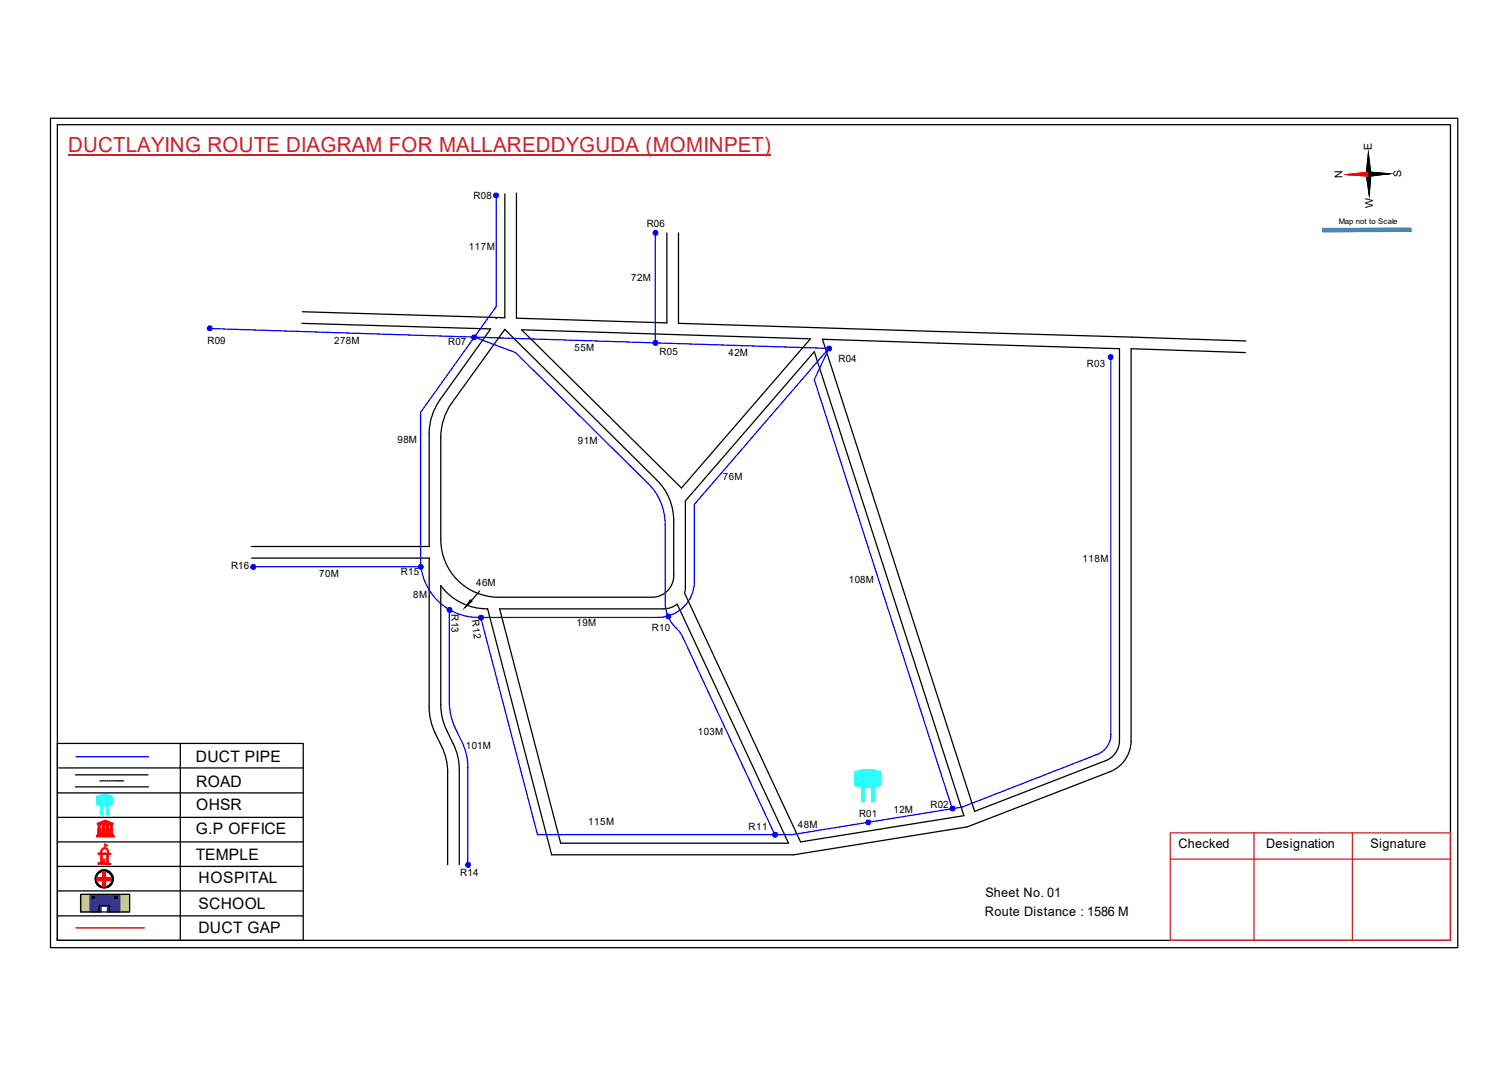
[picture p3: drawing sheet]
<svg xmlns="http://www.w3.org/2000/svg" width="297mm" height="210mm" viewBox="0 0 297 210" stroke-linecap="round" stroke-linejoin="round" font-family="sans-serif">
<path d="M11.3 151.2h48.4M11.3 156.1h48.4M14.9 152.6h14.3M14.9 154.9h14.3M35.5 146.4v38.8M11.3 175.4h48.4M11.3 161h48.4M11.3 165.8h48.4M11.3 170.6h48.4M11.3 180.3h48.4" fill="none" stroke="#000" stroke-width=".25"/>
<path d="M21 158.6h.3v1.8h-.3z" fill-rule="evenodd" fill="#0ffffc"/>
<path d="M21 158.6h.3v1.8h-.3z" fill="none" stroke="#0ffffc" stroke-width=".2"/>
<path d="M19.9 158.6h.2v1.8h-.2z" fill-rule="evenodd" fill="#0ffffc"/>
<path d="M19 156.9l1-.3a3.8 3.8 0 0 1 2.1 .2v1.6l-1.5 .3-1.6-.4zM19.9 158.6h.2v1.8h-.2z" fill="none" stroke="#0ffffc" stroke-width=".2"/>
<path d="M19 156.8a4 4 0 0 1 3.1 0v1.7a4.5 4.5 0 0 1-3-.1z" fill-rule="evenodd" fill="#0ffffc"/>
<path d="M19 156.8a4 4 0 0 1 3.1 0v1.7a4.5 4.5 0 0 1-3-.1z" fill="none" stroke="#0ffffc" stroke-width=".2"/>
<path d="M19 164.6h3.5v.2h-3.5zM19.2 164.3h3.1v.2h-3.1zM19.2 162.1l1.5-.6 1.6 .7zM19.3 162.4l.6-.1-.2 .1 .1 1.7h-.5l.1-1.7zM19.3 164.2h2.8v.1h-2.8zM19.5 162.1l1.2-.5 1.3 .5zM20.1 162.3h.5v1.8h-.5zM20.7 161.7l.2 .1-.2 .3zM20.9 162.3h.5v1.8h-.5zM21.6 162.3l.6 .1h-.1v1.7h-.4l.1-1.7z" fill="none" stroke="#f00" stroke-width=".2"/>
<path d="M21.6 162.3h.5v1.8h-.5z" fill-rule="evenodd" fill="#f00"/>
<path d="M21.6 162.3h.5v1.8h-.5z" fill="none" stroke="#f00" stroke-width=".2"/>
<path d="M20.9 162.3h.5v1.8h-.5z" fill-rule="evenodd" fill="#f00"/>
<path d="M20.9 162.3h.5v1.8h-.5z" fill="none" stroke="#f00" stroke-width=".2"/>
<path d="M20.1 162.3h.5v1.8h-.5z" fill-rule="evenodd" fill="#f00"/>
<path d="M20.1 162.3h.5v1.8h-.5z" fill="none" stroke="#f00" stroke-width=".2"/>
<path d="M19.3 162.3h.5v1.8h-.5z" fill-rule="evenodd" fill="#f00"/>
<path d="M19.3 162.3h.5v1.8h-.5z" fill="none" stroke="#f00" stroke-width=".2"/>
<path d="M20.6 161.7h.4v.4h-.4z" fill-rule="evenodd" fill="#f00"/>
<path d="M19 164.6h3.6v.2h-3.6zM19 164.7h3.6M19.2 164.3h3.1v.2h-3.1zM19.2 164.4h3.1M19.3 164.2h2.8v.1h-2.8zM19.3 164.3h2.8M20.6 161.7h.4v.4h-.4z" fill="none" stroke="#f00" stroke-width=".2"/>
<path d="M19.2 162.1l1-.4a.94 .94 0 0 1 1.1 0l1 .4v.2h-3.1zM19.9 162.1h.7l-.1-.3zM21 161.8l-.1 .3h.7z" fill-rule="evenodd" fill="#f00"/>
<path d="M19.2 162.1l1-.4a.94 .94 0 0 1 1.1 0l1 .4v.2h-3.1zM19.9 162.1l.6-.3 .1 .3zM20.1 168.1h1l-.1 1.9-.9-.1zM20.1 167.2a.73 .73 0 0 1 .9-.2 .73 .73 0 0 1 .4 .9v.2h.4v.1h-.5v1.7l.5 .1v.2l-2.5-.1v-.2h.6v-1.8h-.5v-.1h.5v-.4zM20.1 167.3a.55 .55 0 0 1 1 0l.2 .8-1.4-.1zM20.5 169.2l.1 .6zM20.6 166.5l.1 .5zM21 161.8l.6 .3h-.7z" fill="none" stroke="#f00" stroke-width=".2"/>
<path d="M20.6 166.2l.6 .3-.5 .3z" fill="none" stroke="#e66000" stroke-width=".2"/>
<path d="M20 167.2a.8 .8 0 0 1 1.4 .3v.5l.4 .1v.1l-.5 .1v1.5l.1 .2h.4v.2h-2.5v-.3l.6-.1v-1.6h-.6v-.2h.5zM20.1 167.4l-.2 .6h1.3l-.1-.6-.2-.3h-.5zM20.1 168.3v1.6h.9v-1.7zM20.4 169.2h.3l-.1 .7h-.2z" fill-rule="evenodd" fill="#f00"/>
<path d="M20 167.2a.8 .8 0 0 1 1.4 .3v.5l.4 .1v.1l-.5 .1v1.5l.1 .2h.4v.2h-2.5v-.3l.6-.1v-1.6h-.6v-.2h.5zM20.1 167.4l.3-.3h.5l.2 .3 .1 .6h-1.3zM20.1 168.3l.9-.1v1.7h-.9zM20.4 169.2h.3l-.1 .7h-.2z" fill="none" stroke="#f00" stroke-width=".2"/>
<path d="M20.6 166.5v.5z" fill="#f00"/>
<path d="M20.6 166.5v.5z" fill="none" stroke="#f00" stroke-width=".2"/>
<path d="M20.6 166.5v.5z" fill="#f00"/>
<path d="M20.6 166.5v.5z" fill="none" stroke="#f00" stroke-width=".2"/>
<path d="M20.6 166.5v.5z" fill="#f00"/>
<path d="M20.6 166.5v.5zM20.6 166.5v.5" fill="none" stroke="#f00" stroke-width=".2"/>
<path d="M20.7 166.8l-.1 .2z" fill="#f00"/>
<path d="M20.7 166.8l-.1 .2z" fill="none" stroke="#f00" stroke-width=".2"/>
<path d="M20.7 166.8v.2z" fill="#f00"/>
<path d="M20.7 166.8v.2z" fill="none" stroke="#f00" stroke-width=".2"/>
<path d="M20.6 167h.1z" fill="#f00"/>
<path d="M20.6 167h.1z" fill="none" stroke="#f00" stroke-width=".2"/>
<path d="M20.6 167h.1z" fill="#f00"/>
<path d="M20.6 167h.1z" fill="none" stroke="#f00" stroke-width=".2"/>
<path d="M20.6 166.2l.6 .3-.6 .3z" fill-rule="evenodd" fill="#e66000"/>
<path d="M20.6 166.2l.6 .3-.6 .3z" fill="none" stroke="#e66000" stroke-width=".2"/>
<path d="M11.3 146.4h48.4v38.8h-48.4zM19.7 153.8h.3M20.2 153.8h.2M20.6 153.8h.3M21 153.8h.3M21.5 153.8h.2M21.9 153.8h.2M22.3 153.8h.3M22.7 153.8h.4M23.2 153.8h.3M23.6 153.8h.3M24 153.8h.3" fill="none" stroke="#000" stroke-width=".25"/>
<path d="M14.9 149h14.3" fill="none" stroke="#00f" stroke-width=".25"/>
<g fill="none" stroke="#000" stroke-width=".2">
<path d="M19.3 172a1.38 1.38 0 0 1 2.4 .2 1.49 1.49 0 0 1-.8 2.4 1.59 1.59 0 0 1-1.7-.8 1.59 1.59 0 0 1 .1-1.8z"/>
<circle cx="20.5" cy="173" r="1.81"/>
<circle cx="20.5" cy="173.1" r="1.78"/>
<circle cx="20.5" cy="173.1" r="1.59"/>
</g>
<path d="M18.7 173a1.81 1.81 0 0 1 3.6 0 1.81 1.81 0 0 1-3.6 0zM19.3 172a1.54 1.54 0 0 0 .3 2.3 1.54 1.54 0 0 0 2.2-.4l.2-.1a1.7 1.7 0 0 0-1-2.3h-.8z" fill-rule="evenodd" fill="#000"/>
<path d="M19.1 172.8h1.2v-1.1h.5v1.1h1.1v.6h-1.1v1.1h-.5v-1.1h-1.2z" fill="none" stroke="#f00" stroke-width=".25"/>
<path d="M19.1 172.8h1.1v-1.1h.6v1.1h1.1v.6h-1.1v1.1h-.6v-1.1h-1.1z" fill-rule="evenodd" fill="#f00"/>
<path d="M19.1 172.8h1.1v-1.1h.6v1.1h1.1v.6h-1.1v1.1h-.6v-1.1h-1.1z" fill="none" stroke="#f00" stroke-width=".2"/>
<path d="M14.9 182.7h13.6" fill="none" stroke="#f00" stroke-width=".25"/>
<path d="M15.9 176.1h1.9v3.5h-1.9zM23.6 176.1h1.9v3.5h-1.9z" fill-rule="evenodd" fill="#c8c92d"/>
<path d="M15.9 176.1h1.9v3.5h-1.9zM23.6 176.1h1.9v3.5h-1.9z" fill="none" stroke="#c8c92d" stroke-width=".2"/>
<path d="M17.7 176.1h5.9v3.5h-2.5v-1.1h-1.2v1.1h-2.2zM18.2 176.5v.4h.3v-.4zM22.6 176.5v.4h.4v-.4z" fill-rule="evenodd" fill="#293189"/>
<path d="M17.7 176.1h5.9v3.5h-2.5v-1.1h-1.2v1.1h-2.2zM18.2 176.5h.3v.4h-.3zM22.6 176.5h.4v.4h-.4z" fill="none" stroke="#293189" stroke-width=".2"/>
<path d="M9.9 23.3h277.2v163.3h-277.2zM11.3 24.6h274.4v160.6h-274.4zM273.7 34.2l-8.2 .2M15.9 176.1h9.6v3.5h-9.6zM18.2 176.5h.4v.4h-.4zM19.5 179.6v-1.3h2v1.3M22.6 176.5h.5v.4h-.5zM11.3 184.8v.4" fill="none" stroke="#000" stroke-width=".25"/>
<path d="M13.4 30.4h138.4M230.5 164h55.2v21.2h-55.2zM230.5 169.2h55.2M247 164v21.2M266.4 164v21.2" fill="none" stroke="#cd2027" stroke-width=".25"/>
<path d="M269.1 34.3h.9l-.3 4.1zM269.5 30.2l.5 4.1h-.9z" fill="#000"/>
<path d="M269.1 34.3h.9l-.3 4.1zM269.5 30.2l.5 4.1h-.9z" fill="none" stroke="#000" stroke-width=".2"/>
<path d="M265.5 34.4l4.1-.5v.8z" fill="#f00"/>
<path d="M265.5 34.4l4.1-.5v.8z" fill="none" stroke="#f00" stroke-width=".2"/>
<path d="M269.6 33.9l4.1 .3-4.1 .5zM269.1 34.3h.9l-.3 4.1zM269.5 30.2l.5 4.1h-.9z" fill="#000"/>
<path d="M269.1 34.3h.9l-.3 4.1zM269.5 30.2l.5 4.1h-.9zM269.6 33.9l4.1 .3-4.1 .5z" fill="none" stroke="#000" stroke-width=".2"/>
<path d="M273.7 34.2l-8.2 .2" fill="none" stroke="#000" stroke-width=".25"/>
<path d="M265.5 34.4l4.1-.5v.8z" fill="#f00"/>
<path d="M265.5 34.4l4.1-.5v.8z" fill="none" stroke="#f00" stroke-width=".2"/>
<path d="M269.6 33.9l4.1 .3-4.1 .5z" fill="#000"/>
<path d="M269.6 33.9l4.1 .3-4.1 .5z" fill="none" stroke="#000" stroke-width=".2"/>
<path d="M269.6 34.3l-4.1 .1" fill="none" stroke="#f00" stroke-width=".25"/>
<path d="M273.7 34.2l-4.1 .1" fill="none" stroke="#000" stroke-width=".25"/>
<path d="M260.6 45h17.2v.6h-17.2z" fill-rule="evenodd" fill="#0093dd"/>
<path d="M260.6 45h17.2v.6h-17.2z" fill="none" stroke="#0093dd" stroke-width=".2"/>
<path d="M260.6 45h17.3v.6h-17.3z" fill="none" stroke="#0093dd" stroke-width=".25"/>
<g fill="none" stroke="#000" stroke-width=".25">
<path d="M99.4 38.2v24.4l-39.8-1.2M101.7 38v24.7l29.7 .9M59.5 63.7l37.1 1.1-9.9 13.9a11.6 11.6 0 0 0-2.2 6.6v22.3h-34.9M97.7 62.6h.1M99.4 64.9l29.9 29.6a11.3 11.3 0 0 1 3.4 8.1v10.8a4.2 4.2 0 0 1-4.2 4.2h-30.2a11.4 11.4 0 0 1-11.5-11.4v-20.1a11.8 11.8 0 0 1 2.1-6.7zM102.7 64.9l56.9 1.8-25.4 29.4zM133.6 63.7l111.8 3.4M160.4 69.3l29.5 91.3-32.2 5.2-22.9-49 .2-1.1v-17.1zM162 66.8l58.5 1.9v77.1a4.3 4.3 0 0 1-2.7 4l-25.8 10zM245.3 69.4l-22.5-.7v77.3a6.6 6.6 0 0 1-4 5.9l-28.3 10.9-34.2 5.5h-47.6l-12.6-48.4a11.3 11.3 0 0 1-9.3-4.6v23.5l.1 1.5 .3 1.4a25.7 25.7 0 0 0 2.4 5.4l.6 2.1 .2 1.5 .1 19.6M49.6 109.9h35M84.5 109.9v29.4l.1 1.5 .3 1.4a25.8 25.8 0 0 0 2.4 5.4l.7 2.2 .2 1.4v19.1"/>
<path d="M98.4 119.9h32.4l1.3-.3 1.3-.6 21.9 47h-44.9z"/>
</g>
<path d="M97.7 38.4v22l-14.9 20.8v29a11.4 11.4 0 0 0 11.5 11.4h35.3a7.1 7.1 0 0 0 7.2-7.1v-15.2l26.5-30.7M41.1 64.7l121.5 3.9M101.6 69.4l26 25.8a11.3 11.3 0 0 1 3.4 8.1v15.2a7.7 7.7 0 0 0 2.9 5.9l.7 1.2 18 38.7M160.4 74.8l27.2 84.5M218.8 70.3v74.3a4.2 4.2 0 0 1-2.8 4l-26.5 10.3-33.4 5.4h-50.2l-11.2-42.7M49.6 111.6h33.2M88.5 120.1v18.2l.1 1.5 .3 1.5a25.8 25.8 0 0 0 2.4 5.4l.6 2.1 .2 1.5 .1 20" fill="none" stroke="#00f" stroke-width=".25"/>
<circle cx="93.4" cy="66.4" r=".49" fill="#00f"/>
<circle cx="93.4" cy="66.4" r=".49" fill="none" stroke="#00f" stroke-width=".2"/>
<circle cx="82.9" cy="111.6" r=".49" fill="#00f"/>
<circle cx="82.9" cy="111.6" r=".49" fill="none" stroke="#00f" stroke-width=".2"/>
<circle cx="92.2" cy="170.3" r=".49" fill="#00f"/>
<circle cx="92.2" cy="170.3" r=".49" fill="none" stroke="#00f" stroke-width=".2"/>
<circle cx="94.8" cy="121.6" r=".49" fill="#00f"/>
<circle cx="94.8" cy="121.6" r=".49" fill="none" stroke="#00f" stroke-width=".2"/>
<circle cx="88.6" cy="120.1" r=".49" fill="#00f"/>
<circle cx="88.6" cy="120.1" r=".49" fill="none" stroke="#00f" stroke-width=".2"/>
<circle cx="131.7" cy="121.3" r=".49" fill="#00f"/>
<circle cx="131.7" cy="121.3" r=".49" fill="none" stroke="#00f" stroke-width=".2"/>
<circle cx="152.7" cy="164.3" r=".49" fill="#00f"/>
<circle cx="152.7" cy="164.3" r=".49" fill="none" stroke="#00f" stroke-width=".2"/>
<circle cx="187.6" cy="159.2" r=".49" fill="#00f"/>
<circle cx="187.6" cy="159.2" r=".49" fill="none" stroke="#00f" stroke-width=".2"/>
<circle cx="171" cy="161.9" r=".49" fill="#00f"/>
<circle cx="171" cy="161.9" r=".49" fill="none" stroke="#00f" stroke-width=".2"/>
<circle cx="218.8" cy="70.3" r=".49" fill="#00f"/>
<circle cx="218.8" cy="70.3" r=".49" fill="none" stroke="#00f" stroke-width=".2"/>
<circle cx="163.3" cy="68.6" r=".49" fill="#00f"/>
<circle cx="163.3" cy="68.6" r=".49" fill="none" stroke="#00f" stroke-width=".2"/>
<path d="M129.1 45.9v21.6" fill="none" stroke="#00f" stroke-width=".25"/>
<path d="M131.4 45.9v17.7M133.6 45.9v17.8" fill="none" stroke="#000" stroke-width=".25"/>
<circle cx="129.1" cy="67.5" r=".49" fill="#00f"/>
<circle cx="129.1" cy="67.5" r=".49" fill="none" stroke="#00f" stroke-width=".2"/>
<circle cx="129.1" cy="45.8" r=".49" fill="#00f"/>
<circle cx="129.1" cy="45.8" r=".49" fill="none" stroke="#00f" stroke-width=".2"/>
<path d="M171.7 154.9h.5v3h-.5z" fill-rule="evenodd" fill="#0ffffc"/>
<path d="M171.7 154.9h.5v3h-.5z" fill="none" stroke="#0ffffc" stroke-width=".2"/>
<path d="M169.7 154.9h.5v3h-.5z" fill-rule="evenodd" fill="#0ffffc"/>
<path d="M168.4 152.1a6.8 6.8 0 0 1 5.1 0v2.5a7.2 7.2 0 0 1-5.1 0zM169.7 154.9h.5v3h-.5z" fill="none" stroke="#0ffffc" stroke-width=".2"/>
<path d="M168.4 152a7.3 7.3 0 0 1 5 0v2.7a7.5 7.5 0 0 1-5 0z" fill-rule="evenodd" fill="#0ffffc"/>
<path d="M168.4 152a7.3 7.3 0 0 1 5 0v2.7a7.5 7.5 0 0 1-5 0z" fill="none" stroke="#0ffffc" stroke-width=".2"/>
<path d="M163.3 68.6l-2.9 6.2" fill="none" stroke="#00f" stroke-width=".25"/>
<circle cx="49.9" cy="111.6" r=".49" fill="#00f"/>
<circle cx="49.9" cy="111.6" r=".49" fill="none" stroke="#00f" stroke-width=".2"/>
<circle cx="41.3" cy="64.6" r=".49" fill="#00f"/>
<circle cx="41.3" cy="64.6" r=".49" fill="none" stroke="#00f" stroke-width=".2"/>
<path d="M93.4 66.4l8.2 3" fill="none" stroke="#00f" stroke-width=".25"/>
<circle cx="97.7" cy="38.4" r=".49" fill="#00f"/>
<circle cx="97.7" cy="38.4" r=".49" fill="none" stroke="#00f" stroke-width=".2"/>
<path d="M92.7 118.1l.3 .3-1.4 1.2z" fill="#000"/>
<path d="M92.7 118.1l.3 .3-1.4 1.2z" fill="none" stroke="#000" stroke-width=".2"/>
<path d="M94.4 116.4l-1.6 1.9" fill="none" stroke="#000" stroke-width=".25"/>
<text font-size="4.1" fill="#cd2027" x="13.4" y="29.9">DUCTLAYING ROUTE DIAGRAM FOR MALLAREDDYGUDA (MOMINPET)</text>
<g font-size="3.1">
<text x="38.6" y="150">DUCT PIPE</text>
<text x="38.6" y="154.9">ROAD</text>
<text x="38.6" y="159.5">OHSR</text>
<text x="38.6" y="164.3">G.P OFFICE</text>
<text x="38.6" y="169.3">TEMPLE</text>
<text x="39.1" y="173.9">HOSPITAL</text>
<text x="39.1" y="179">SCHOOL</text>
<text x="39.1" y="183.8">DUCT GAP</text>
</g>
<g font-size="2.6">
<text x="232.1" y="167">Checked</text>
<text x="249.4" y="167">Designation</text>
<text x="270" y="167">Signature</text>
<text x="194.1" y="176.6">Sheet No. 01</text>
<text x="194" y="180.3">Route Distance : 1586 M</text>
</g>
<g font-size="2.1">
<text x="270.2" y="29.5" transform="rotate(-91 270.2 29.5)">E</text>
<text x="264.5" y="35.1" transform="rotate(-91 264.5 35.1)">N</text>
<text x="276.1" y="34.8" transform="rotate(-91 276.1 34.8)">S</text>
<text x="270.5" y="40.9" transform="rotate(-91 270.5 40.9)">W</text>
</g>
<g font-size="2">
<text x="93.3" y="39.1">R08</text>
<text x="127.4" y="44.7">R06</text>
<text x="92.3" y="49.3">117M</text>
<text x="124.3" y="55.4">72M</text>
<text x="40.8" y="67.8">R09</text>
<text x="65.8" y="67.8">278M</text>
<text x="88.3" y="68">R07</text>
<text x="113.2" y="69.1">55M</text>
<text x="129.9" y="69.9">R05</text>
<text x="143.5" y="70">42M</text>
<text x="165.1" y="71.2">R04</text>
<text x="214.1" y="72.3">R03</text>
<text x="78.3" y="87.2">98M</text>
<text x="113.8" y="87.4">91M</text>
<text x="142.4" y="94.6">76M</text>
<text x="45.5" y="112.1">R16</text>
<text x="62.9" y="113.6">70M</text>
<text x="78.9" y="113.3">R15</text>
<text x="213.2" y="110.6">118M</text>
<text x="81.4" y="117.7">8M</text>
<text x="93.8" y="115.3">46M</text>
<text x="167.2" y="114.8">108M</text>
<text x="88.9" y="121" transform="rotate(90 88.9 121)">R13</text>
<text x="92.9" y="122.2" transform="rotate(83 92.9 122.2)">R12</text>
<text x="113.6" y="123.2">19M</text>
<text x="128.4" y="124.2">R10</text>
<text x="91.7" y="147.4">101M</text>
<text x="137.5" y="144.8">103M</text>
<text x="169.2" y="160.8">R01</text>
<text x="176" y="160.1">12M</text>
<text x="183.3" y="159">R02</text>
<text x="115.9" y="162.5">115M</text>
<text x="147.4" y="163.5">R11</text>
<text x="157.2" y="163">48M</text>
<text x="90.6" y="172.5">R14</text>
</g>
<text font-size="1.5" x="263.7" y="44.2">Map not to Scale</text>
</svg>
